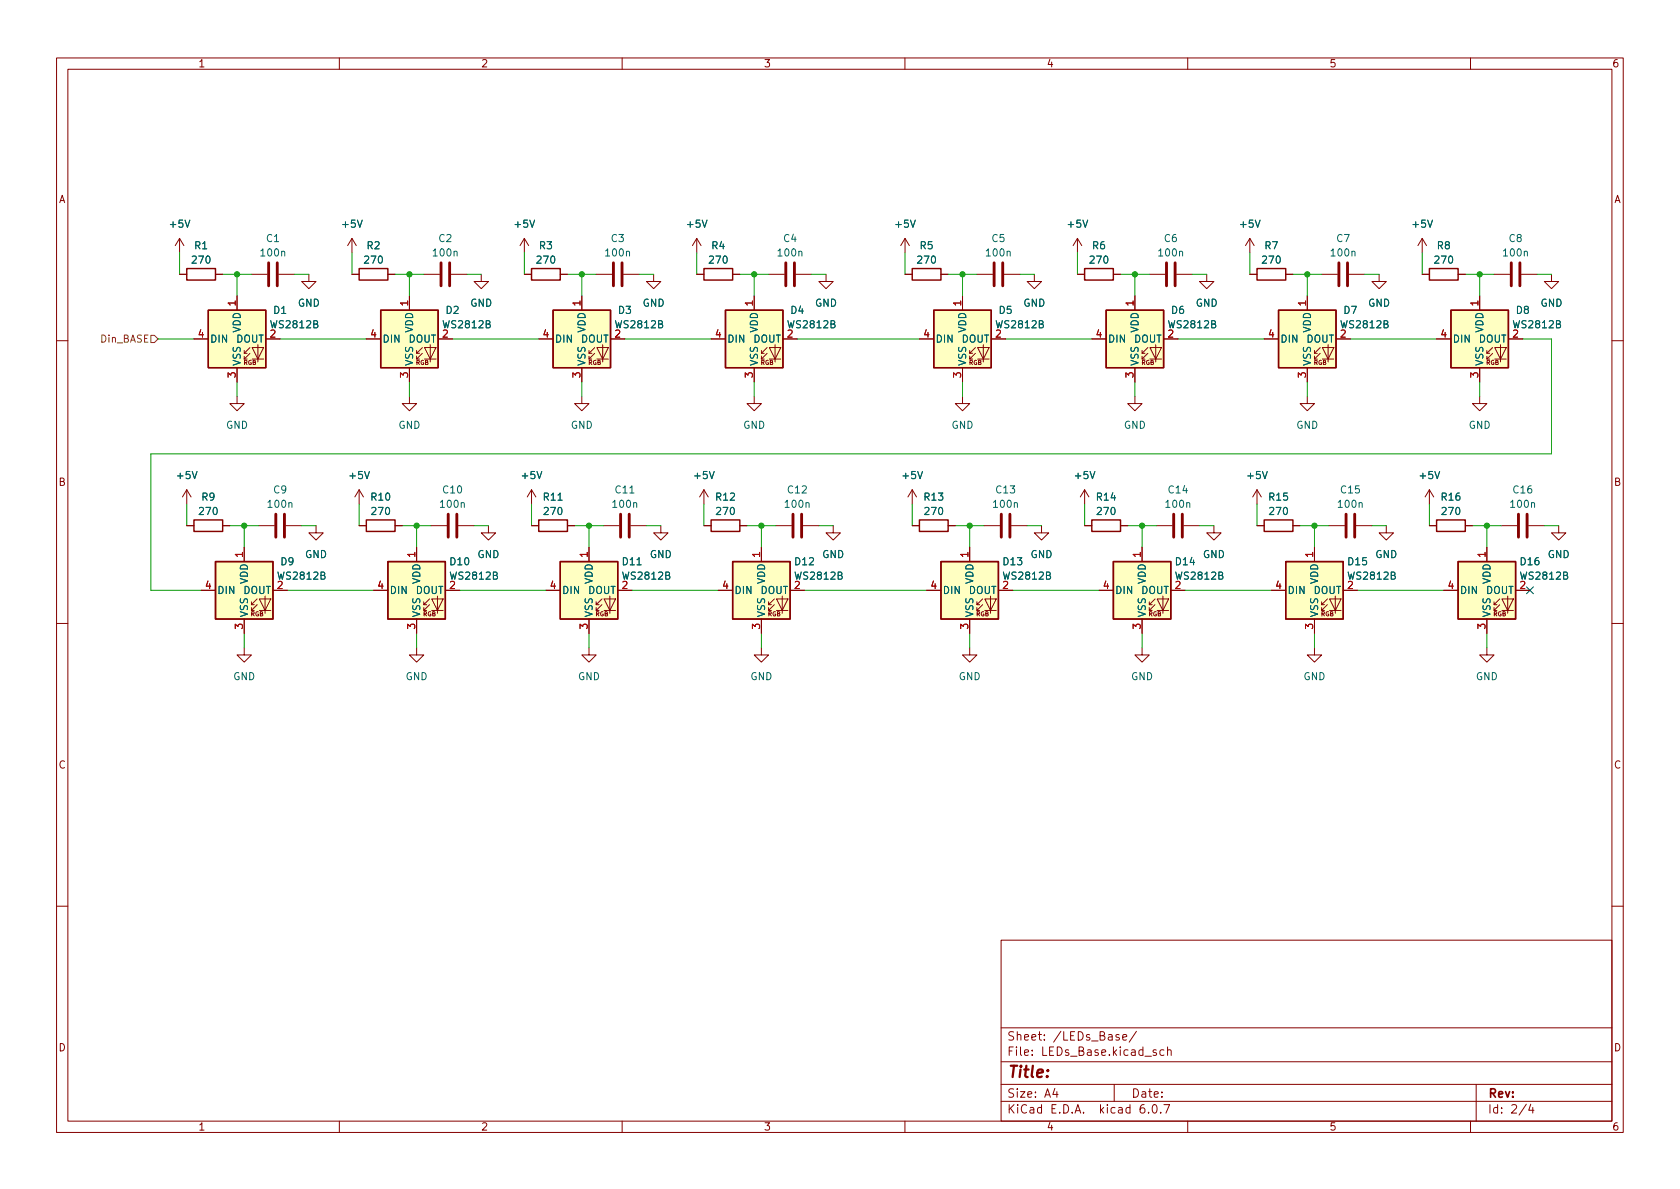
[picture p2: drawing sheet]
<svg xmlns="http://www.w3.org/2000/svg" width="297mm" height="210mm" viewBox="0 0 297 210" stroke-linecap="round" stroke-linejoin="round" font-family="sans-serif">
<g fill="none" stroke="#840000" stroke-width=".18">
<path d="M10 10.2h277v190.1h-277zM12 12.2h273v186.1h-273zM60 10.2v2M110 10.2v2M160 10.2v2M210 10.2v2M260 10.2v2M31.7 48.5h1.3M31.7 42.2l-.7 1.2M31.7 42.2v2.5M31.7 42.2l.8 1.2M34.3 59.9h2.5"/>
<path d="M38.1 48.5h1.3M41.9 52.3v2.6M44.4 48.5h2.8M47 59.9h2.5M49.3 48.5h2.8M54.6 48.5v1.3h1.3l-1.3 1.2-1.3-1.2h1.3M62.2 48.5h1.3M62.2 42.2l-.7 1.2M62.2 42.2v2.5M62.2 42.2l.8 1.2M64.8 59.9h2.5M68.6 48.5h1.2"/>
<path d="M72.4 52.3v2.6M74.9 48.5h2.8M77.5 59.9h2.5M79.8 48.5h2.7M85.1 48.5v1.3h1.3l-1.3 1.2-1.3-1.2h1.3M92.7 48.5h1.3M92.7 42.2l-.8 1.2M92.7 42.2v2.5M92.7 42.2l.8 1.2M95.2 59.9h2.6M99.1 48.5h1.2M102.9 52.3v2.6"/>
<path d="M105.4 48.5h2.8M107.9 59.9h2.6M110.2 48.5h2.8M115.6 48.5v1.3h1.2l-1.2 1.2-1.3-1.2h1.3M123.2 48.5h1.3M123.2 42.2l-.8 1.2M123.2 42.2v2.5M123.2 42.2l.8 1.2M125.7 59.9h2.6M129.5 48.5h1.3M133.3 52.3v2.6M135.9 48.5h2.8"/>
<path d="M138.4 59.9h2.6M140.7 48.5h2.8M146 48.5v1.3h1.3l-1.3 1.2-1.2-1.2h1.2M160 42.2v2.5M160 42.2l-.7 1.2M160 42.2l.8 1.2M160 48.5h1.3M162.6 59.9h2.5M166.4 48.5h1.2M170.2 52.3v2.6M172.7 48.5h2.8M175.3 59.9h2.5"/>
<path d="M177.5 48.5h2.8M182.9 48.5v1.3h1.2l-1.2 1.2-1.3-1.2h1.3M190.5 48.5h1.3M190.5 42.2l-.8 1.2M190.5 42.2v2.5M190.5 42.2l.8 1.2M193 59.9h2.6M196.8 48.5h1.3M200.7 52.3v2.6M203.2 48.5h2.8M205.7 59.9h2.6M208 48.5h2.8"/>
<path d="M213.4 48.5v1.3h1.2l-1.2 1.2-1.3-1.2h1.3M221 48.5h1.2M221 42.2l-.8 1.2M221 42.2v2.5M221 42.2l.7 1.2M223.5 59.9h2.6M227.3 48.5h1.3M231.1 52.3v2.6M233.7 48.5h2.8M236.2 59.9h2.6M238.5 48.5h2.8M243.8 48.5v1.3h1.3l-1.3 1.2-1.2-1.2h1.2"/>
<path d="M251.5 48.5h1.2M251.5 42.2l-.8 1.2M251.5 42.2v2.5M251.5 42.2l.7 1.2M254 59.9h2.5M257.8 48.5h1.3M261.6 52.3v2.6M264.2 48.5h2.8M266.7 59.9h2.5M269 48.5h2.8M274.3 48.5v1.3h1.3l-1.3 1.2-1.3-1.2h1.3M10 60.2h2"/>
<path d="M41.9 70.1v1.3h1.3l-1.3 1.2-1.3-1.2h1.3M41.9 65v2.6M43.2 62.5h.5M44.2 62.5l-1 1v-.5M44.2 61.5l-1 1v-.5M44.6 61.5h2l-1 2zM44.6 63.5h2M45.6 61v3M72.4 70.1v1.3h1.3l-1.3 1.2-1.3-1.2h1.3M72.4 65v2.6M73.7 62.5h.5M74.7 62.5l-1 1v-.5"/>
<path d="M74.7 61.5l-1 1v-.5M75.1 61.5h2l-1 2zM75.1 63.5h2M76.1 61v3M102.9 70.1v1.3h1.2l-1.2 1.2-1.3-1.2h1.3M102.9 65v2.6M104.1 62.5h.5M105.2 62.5l-1.1 1v-.5M105.2 61.5l-1.1 1v-.5M105.5 61.5h2.1l-1 2zM105.5 63.5h2.1M106.6 61v3"/>
<path d="M133.3 70.1v1.3h1.3l-1.3 1.2-1.2-1.2h1.2M133.3 65v2.6M134.6 62.5h.5M135.6 62.5l-1 1v-.5M135.6 61.5l-1 1v-.5M136 61.5h2l-1 2zM136 63.5h2M137 61v3M170.2 70.1v1.3h1.2l-1.2 1.2-1.3-1.2h1.3M170.2 65v2.6M171.4 62.5h.6M172.5 62.5l-1.1 1v-.5"/>
<path d="M172.5 61.5l-1.1 1v-.5M172.8 61.5h2.1l-1 2zM172.8 63.5h2.1M173.9 61v3M200.7 70.1v1.3h1.2l-1.2 1.2-1.3-1.2h1.3M200.7 65v2.6M201.9 62.5h.5M202.9 62.5l-1 1v-.5M202.9 61.5l-1 1v-.5M203.3 61.5h2.1l-1.1 2zM203.3 63.5h2.1M204.3 61v3"/>
<path d="M231.1 70.1v1.3h1.3l-1.3 1.2-1.2-1.2h1.2M231.1 65v2.6M232.4 62.5h.5M233.4 62.5l-1 1v-.5M233.4 61.5l-1 1v-.5M233.8 61.5h2l-1 2zM233.8 63.5h2M234.8 61v3M261.6 70.1v1.3h1.3l-1.3 1.2-1.3-1.2h1.3M261.6 65v2.6M262.9 62.5h.5M263.9 62.5l-1 1v-.5"/>
<path d="M263.9 61.5l-1 1v-.5M264.3 61.5h2l-1 2zM264.3 63.5h2M265.3 61v3M285 60.2h2M33 93h1.3M33 86.6l-.7 1.3M33 86.6v2.5M33 86.6l.8 1.3M39.4 93h1.2M43.2 96.8v2.5M45.7 93h2.8"/>
<path d="M50.5 93h2.8M55.9 93v1.2h1.2l-1.2 1.3-1.3-1.3h1.3M63.5 93h1.3M63.5 86.6l-.8 1.3M63.5 86.6v2.5M63.5 86.6l.8 1.3M69.8 93h1.3M73.7 96.8v2.5M76.2 93h2.8M81 93h2.8M86.4 93v1.2h1.2l-1.2 1.3-1.3-1.3h1.3M94 93h1.2"/>
<path d="M94 86.6l-.8 1.3M94 86.6v2.5M94 86.6l.7 1.3M100.3 93h1.3M104.1 96.8v2.5M106.7 93h2.8M111.5 93h2.8M116.8 93v1.2h1.3l-1.3 1.3-1.2-1.3h1.2M124.5 93h1.2M124.5 86.6l-.8 1.3M124.5 86.6v2.5M124.5 86.6l.7 1.3"/>
<path d="M130.8 93h1.3M134.6 96.8v2.5M137.2 93h2.8M142 93h2.8M147.3 93v1.2h1.3l-1.3 1.3-1.3-1.3h1.3M161.3 93h1.3M161.3 86.6l-.8 1.3M161.3 86.6v2.5M161.3 86.6l.8 1.3M167.6 93h1.3M171.4 96.8v2.5M174 93h2.8"/>
<path d="M178.8 93h2.8M184.1 93v1.2h1.3l-1.3 1.3-1.2-1.3h1.2M191.8 93h1.2M191.8 86.6l-.8 1.3M191.8 86.6v2.5M191.8 86.6l.7 1.3M198.1 93h1.3M201.9 96.8v2.5M204.5 93h2.8M209.3 93h2.8M214.6 93v1.2h1.3l-1.3 1.3-1.2-1.3h1.2M222.2 93h1.3"/>
<path d="M222.2 86.6l-.7 1.3M222.2 86.6v2.5M222.2 86.6l.8 1.3M228.6 93h1.3M232.4 96.8v2.5M234.9 93h2.8M239.8 93h2.8M245.1 93v1.2h1.3l-1.3 1.3-1.3-1.3h1.3M252.7 93h1.3M252.7 86.6l-.7 1.3M252.7 86.6v2.5M252.7 86.6l.8 1.3"/>
<path d="M259.1 93h1.2M262.9 96.8v2.5M265.4 93h2.8M270.3 93h2.7M275.6 93v1.2h1.3l-1.3 1.3-1.3-1.3h1.3M10 110.2h2M35.6 104.4h2.5M43.2 114.5v1.3h1.2l-1.2 1.3-1.3-1.3h1.3M43.2 109.5v2.5M44.4 106.9h.6M45.5 106.9l-1.1 1v-.5M45.5 105.9l-1.1 1v-.5"/>
<path d="M45.8 105.9h2.1l-1 2zM45.8 107.9h2.1M46.9 105.4v3.1M48.3 104.4h2.5M66 104.4h2.6M73.7 114.5v1.3h1.2l-1.2 1.3-1.3-1.3h1.3M73.7 109.5v2.5M74.9 106.9h.5M75.9 106.9l-1 1v-.5M75.9 105.9l-1 1v-.5M76.3 105.9h2.1l-1.1 2zM76.3 107.9h2.1"/>
<path d="M77.3 105.4v3.1M78.7 104.4h2.6M96.5 104.4h2.6M104.1 114.5v1.3h1.3l-1.3 1.3-1.2-1.3h1.2M104.1 109.5v2.5M105.4 106.9h.5M106.4 106.9l-1 1v-.5M106.4 105.9l-1 1v-.5M106.8 105.9h2l-1 2zM106.8 107.9h2M107.8 105.4v3.1M109.2 104.4h2.6"/>
<path d="M127 104.4h2.5M134.6 114.5v1.3h1.3l-1.3 1.3-1.3-1.3h1.3M134.6 109.5v2.5M135.9 106.9h.5M136.9 106.9l-1 1v-.5M136.9 105.9l-1 1v-.5M137.3 105.9h2l-1 2zM137.3 107.9h2M138.3 105.4v3.1M139.7 104.4h2.5M163.8 104.4h2.6M171.4 114.5v1.3h1.3l-1.3 1.3-1.2-1.3h1.2"/>
<path d="M171.4 109.5v2.5M172.7 106.9h.5M173.7 106.9l-1 1v-.5M173.7 105.9l-1 1v-.5M174.1 105.9h2l-1 2zM174.1 107.9h2M175.1 105.4v3.1M176.5 104.4h2.6M194.3 104.4h2.5M201.9 114.5v1.3h1.3l-1.3 1.3-1.2-1.3h1.2M201.9 109.5v2.5M203.2 106.9h.5"/>
<path d="M204.2 106.9l-1 1v-.5M204.2 105.9l-1 1v-.5M204.6 105.9h2l-1 2zM204.6 107.9h2M205.6 105.4v3.1M207 104.4h2.5M224.8 104.4h2.5M232.4 114.5v1.3h1.3l-1.3 1.3-1.3-1.3h1.3M232.4 109.5v2.5M233.7 106.9h.5M234.7 106.9l-1 1v-.5M234.7 105.9l-1 1v-.5"/>
<path d="M235.1 105.9h2l-1 2zM235.1 107.9h2M236.1 105.4v3.1M237.5 104.4h2.5M255.3 104.4h2.5M262.9 114.5v1.3h1.3l-1.3 1.3-1.3-1.3h1.3M262.9 109.5v2.5M264.2 106.9h.5M265.2 106.9l-1 1v-.5M265.2 105.9l-1 1v-.5M265.6 105.9h2l-1 2zM265.6 107.9h2"/>
<path d="M266.6 105.4v3.1M268 104.4h2.5M285 110.2h2M10 160.2h2M177 166.3h108v32h-108zM285 160.2h2M60 198.3v2M110 198.3v2M160 198.3v2M177 194.8h108M177 191.8h108M177 187.8h108"/>
<path d="M177 181.8h108M186.5 192.5l-.4 1h1M186.9 193v1M197 191.8v3M197.9 183l-.4-.1-.2 .2 .1 .3 .5 .1v.4h-.6M198.5 183.4l.7-.1-.1-.3-.4-.1-.2 .2 .1 .8h.5M200.9 182.4l-1.3 1.9M202.3 195.3a.59 .59 0 0 0-.7 .7v.5l.1 .3h.4l.3-.1v-.5l-.1-.2-.4-.1-.3 .3M203.1 196.7v.1M203.9 195.4l.2-.1a.81 .81 0 0 1 .6 .7 .81 .81 0 0 1-.3 .8h-.2a.81 .81 0 0 1-.6-.6 .81 .81 0 0 1 .3-.8zM204.4 185.7l-.3-.1-.2 .2v.3l.5 .1v.4h-.5M205.2 196.7v.1"/>
<path d="M205.8 195.3h1l-.7 1.5M205.8 185.7l-.4-.1-.3 .3v.4l.1 .3h.6M206.4 185.8l.2-.2 .4 .1 .1 .9M206.4 185.1v1.5M210 198.3v2M260 198.3v2M261 191.8v6.5M269.9 195.3l-1.3 1.9M270.6 195.3l-.3 1h.9M271 195.8v1"/>
</g>
<g fill="none" stroke="#840000" stroke-width=".51">
<path d="M47.5 46.5v4M49 46.5v4M78 46.5v4M79.5 46.5v4M108.5 46.5v4M110 46.5v4M138.9 46.5v4M140.5 46.5v4M175.8 46.5v4M177.3 46.5v4M206.2 46.5v4M207.8 46.5v4"/>
<path d="M236.7 46.5v4M238.3 46.5v4M267.2 46.5v4M268.7 46.5v4M48.8 90.9v4.1M50.3 90.9v4.1M79.2 90.9v4.1M80.8 90.9v4.1M109.7 90.9v4.1M111.3 90.9v4.1M140.2 90.9v4.1M141.7 90.9v4.1"/>
<path d="M177 90.9v4.1M178.6 90.9v4.1M207.5 90.9v4.1M209 90.9v4.1M238 90.9v4.1M239.5 90.9v4.1M268.5 90.9v4.1M270 90.9v4.1"/>
</g>
<g fill="none" stroke="#840000" stroke-width=".25">
<path d="M33 47.5h5.1v2h-5.1zM36.8 54.9h10.2v10.1h-10.2zM63.5 47.5h5.1v2h-5.1zM67.3 54.9h10.2v10.1h-10.2zM94 47.5h5.1v2h-5.1zM97.8 54.9h10.1v10.1h-10.1zM124.5 47.5h5v2h-5zM128.3 54.9h10.1v10.1h-10.1zM161.3 47.5h5.1v2h-5.1zM165.1 54.9h10.2v10.1h-10.2zM191.8 47.5h5v2h-5zM195.6 54.9h10.1v10.1h-10.1z"/>
<path d="M222.2 47.5h5.1v2h-5.1zM226.1 54.9h10.1v10.1h-10.1zM252.7 47.5h5.1v2h-5.1zM256.5 54.9h10.2v10.1h-10.2zM34.3 91.9h5.1v2.1h-5.1zM38.1 99.3h10.2v10.2h-10.2zM64.8 91.9h5v2.1h-5zM68.6 99.3h10.1v10.2h-10.1zM95.2 91.9h5.1v2.1h-5.1zM99.1 99.3h10.1v10.2h-10.1zM125.7 91.9h5.1v2.1h-5.1zM129.5 99.3h10.2v10.2h-10.2z"/>
<path d="M162.6 91.9h5v2.1h-5zM166.4 99.3h10.1v10.2h-10.1zM193 91.9h5.1v2.1h-5.1zM196.8 99.3h10.2v10.2h-10.2zM223.5 91.9h5.1v2.1h-5.1zM227.3 99.3h10.2v10.2h-10.2zM254 91.9h5.1v2.1h-5.1zM257.8 99.3h10.2v10.2h-10.2z"/>
</g>
<g fill="#ffffc2" stroke="#ffffc2" stroke-width=".18">
<path d="M97.8 54.9h10.1v10.1h-10.1z"/>
<path d="M227.3 99.3h10.2v10.2h-10.2z"/>
<path d="M68.6 99.3h10.1v10.2h-10.1z"/>
<path d="M38.1 99.3h10.2v10.2h-10.2z"/>
<path d="M256.5 54.9h10.2v10.1h-10.2z"/>
<path d="M226.1 54.9h10.1v10.1h-10.1z"/>
<path d="M195.6 54.9h10.1v10.1h-10.1z"/>
<path d="M128.3 54.9h10.1v10.1h-10.1z"/>
<path d="M196.8 99.3h10.2v10.2h-10.2z"/>
<path d="M257.8 99.3h10.2v10.2h-10.2z"/>
<path d="M129.5 99.3h10.2v10.2h-10.2z"/>
<path d="M67.3 54.9h10.2v10.1h-10.2z"/>
<path d="M36.8 54.9h10.2v10.1h-10.2z"/>
<path d="M165.1 54.9h10.2v10.1h-10.2z"/>
<path d="M166.4 99.3h10.1v10.2h-10.1z"/>
<path d="M99.1 99.3h10.1v10.2h-10.1z"/>
</g>
<path d="M26.7 59.3h.6l.6 .6-.6 .7h-.6z" fill="none" stroke="#725600" stroke-width=".18"/>
<g fill="none" stroke="#009600" stroke-width=".18">
<path d="M27.9 59.9h6.4M31.7 44.7v3.8M39.4 48.5h5M41.9 48.5v3.8M49.5 59.9h15.3M52.1 48.5h2.5M62.2 44.7v3.8M69.8 48.5h5.1M72.4 48.5v3.8M80 59.9h15.2M82.5 48.5h2.6M92.7 44.7v3.8"/>
<path d="M100.3 48.5h5.1M102.9 48.5v3.8M110.5 59.9h15.2M113 48.5h2.6M123.2 44.7v3.8M130.8 48.5h5.1M133.3 48.5v3.8M141 59.9h21.6M143.5 48.5h2.5M160 44.7v3.8M167.6 48.5h5.1M170.2 48.5v3.8"/>
<path d="M177.8 59.9h15.2M180.3 48.5h2.6M190.5 44.7v3.8M198.1 48.5h5.1M200.7 48.5v3.8M208.3 59.9h15.2M210.8 48.5h2.6M221 44.7v3.8M228.6 48.5h5.1M231.1 48.5v3.8M238.8 59.9h15.2M241.3 48.5h2.5"/>
<path d="M251.5 44.7v3.8M259.1 48.5h5.1M261.6 48.5v3.8M269.2 59.9h5.1v20.4h-247.6v24.1h8.9M271.8 48.5h2.5M41.9 67.6v2.5M72.4 67.6v2.5M102.9 67.6v2.5M133.3 67.6v2.5M170.2 67.6v2.5M200.7 67.6v2.5M231.1 67.6v2.5"/>
<path d="M261.6 67.6v2.5M33 89.1v3.9M40.6 93h5.1M43.2 93v3.8M53.3 93h2.6M63.5 89.1v3.9M71.1 93h5.1M73.7 93v3.8M83.8 93h2.6M94 89.1v3.9M101.6 93h5.1M104.1 93v3.8"/>
<path d="M114.3 93h2.5M124.5 89.1v3.9M132.1 93h5.1M134.6 93v3.8M144.8 93h2.5M161.3 89.1v3.9M168.9 93h5.1M171.4 93v3.8M181.6 93h2.5M191.8 89.1v3.9M199.4 93h5.1M201.9 93v3.8"/>
<path d="M212.1 93h2.5M222.2 89.1v3.9M229.9 93h5M232.4 93v3.8M242.6 93h2.5M252.7 89.1v3.9M260.3 93h5.1M262.9 93v3.8M273 93h2.6M43.2 112v2.5M50.8 104.4h15.2M73.7 112v2.5"/>
<path d="M81.3 104.4h15.2M104.1 112v2.5M111.8 104.4h15.2M134.6 112v2.5M142.2 104.4h21.6M171.4 112v2.5M179.1 104.4h15.2M201.9 112v2.5M209.5 104.4h15.3M232.4 112v2.5M240 104.4h15.3M262.9 112v2.5"/>
</g>
<path d="M269.9 103.8l1.2 1.2M271.1 103.8l-1.2 1.2" fill="none" stroke="#000084" stroke-width=".18"/>
<g fill="#009600" stroke="#009600" stroke-width=".18">
<circle cx="134.6" cy="93" r=".46"/>
<circle cx="41.9" cy="48.5" r=".46"/>
<circle cx="72.4" cy="48.5" r=".46"/>
<circle cx="73.7" cy="93" r=".46"/>
<circle cx="43.2" cy="93" r=".46"/>
<circle cx="104.1" cy="93" r=".46"/>
<circle cx="133.3" cy="48.5" r=".46"/>
<circle cx="102.9" cy="48.5" r=".46"/>
<circle cx="232.4" cy="93" r=".46"/>
<circle cx="262.9" cy="93" r=".46"/>
<circle cx="201.9" cy="93" r=".46"/>
<circle cx="170.2" cy="48.5" r=".46"/>
<circle cx="171.4" cy="93" r=".46"/>
<circle cx="200.7" cy="48.5" r=".46"/>
<circle cx="231.1" cy="48.5" r=".46"/>
<circle cx="261.6" cy="48.5" r=".46"/>
</g>
<text font-size="2.8" fill="#840000" x="178" y="190.6">Title:</text>
<g font-size="2.1" fill="#840000">
<text x="178" y="184">Sheet: /LEDs_Base/</text>
<text x="178" y="186.7">File: LEDs_Base.kicad_sch</text>
<text x="178" y="196.9">KiCad E.D.A. kicad 6.0.7</text>
<text x="178" y="194.1">Size: A4</text>
<text x="200" y="194.1">Date:</text>
<text x="263" y="194.1">Rev:</text>
<text x="263" y="196.9">Id: 2/4</text>
</g>
<g font-size="1.8" fill="#840000">
<text x="35" y="11.9">1</text>
<text x="85" y="11.9">2</text>
<text x="135" y="11.9">3</text>
<text x="185" y="11.9">4</text>
<text x="235" y="11.9">5</text>
<text x="285" y="11.9">6</text>
<text x="10.3" y="35.9">A</text>
<text x="285.3" y="35.9">A</text>
<text x="10.3" y="85.9">B</text>
<text x="285.3" y="85.9">B</text>
<text x="10.3" y="135.9">C</text>
<text x="285.3" y="135.9">C</text>
<text x="10.3" y="185.9">D</text>
<text x="285.3" y="185.9">D</text>
<text x="35" y="199.9">1</text>
<text x="85" y="199.9">2</text>
<text x="135" y="199.9">3</text>
<text x="185" y="199.9">4</text>
<text x="235" y="199.9">5</text>
<text x="285" y="199.9">6</text>
</g>
<g font-size="1.8" fill="#006464">
<text x="30.2" y="40.3">+5V</text>
<text x="60.6" y="40.3">+5V</text>
<text x="91.1" y="40.3">+5V</text>
<text x="121.6" y="40.3">+5V</text>
<text x="158.4" y="40.3">+5V</text>
<text x="188.9" y="40.3">+5V</text>
<text x="219.4" y="40.3">+5V</text>
<text x="249.9" y="40.3">+5V</text>
<text x="34.1" y="46.6">270</text>
<text x="34.4" y="44.1">R1</text>
<text x="46.2" y="45.3">100n</text>
<text x="47.1" y="42.8">C1</text>
<text x="64.6" y="46.6">270</text>
<text x="64.9" y="44.1">R2</text>
<text x="76.7" y="45.3">100n</text>
<text x="77.6" y="42.8">C2</text>
<text x="95" y="46.6">270</text>
<text x="95.4" y="44.1">R3</text>
<text x="107.2" y="45.3">100n</text>
<text x="108.1" y="42.8">C3</text>
<text x="125.5" y="46.6">270</text>
<text x="125.9" y="44.1">R4</text>
<text x="137.7" y="45.3">100n</text>
<text x="138.6" y="42.8">C4</text>
<text x="162.4" y="46.6">270</text>
<text x="162.7" y="44.1">R5</text>
<text x="174.5" y="45.3">100n</text>
<text x="175.4" y="42.8">C5</text>
<text x="192.8" y="46.6">270</text>
<text x="193.2" y="44.1">R6</text>
<text x="205" y="45.3">100n</text>
<text x="205.9" y="42.8">C6</text>
<text x="223.3" y="46.6">270</text>
<text x="223.7" y="44.1">R7</text>
<text x="235.5" y="45.3">100n</text>
<text x="236.4" y="42.8">C7</text>
<text x="253.8" y="46.6">270</text>
<text x="254.1" y="44.1">R8</text>
<text x="266" y="45.3">100n</text>
<text x="266.8" y="42.8">C8</text>
<text x="42.5" y="58.8" transform="rotate(-90 42.5 58.8)">VDD</text>
<text x="48" y="58">WS2812B</text>
<text x="48.4" y="55.5">D1</text>
<text x="52.6" y="54.2">GND</text>
<text x="73" y="58.8" transform="rotate(-90 73 58.8)">VDD</text>
<text x="78.5" y="58">WS2812B</text>
<text x="78.9" y="55.5">D2</text>
<text x="83.1" y="54.2">GND</text>
<text x="103.5" y="58.8" transform="rotate(-90 103.5 58.8)">VDD</text>
<text x="109" y="58">WS2812B</text>
<text x="109.4" y="55.5">D3</text>
<text x="113.6" y="54.2">GND</text>
<text x="134" y="58.8" transform="rotate(-90 134 58.8)">VDD</text>
<text x="139.5" y="58">WS2812B</text>
<text x="139.8" y="55.5">D4</text>
<text x="144.1" y="54.2">GND</text>
<text x="170.8" y="58.8" transform="rotate(-90 170.8 58.8)">VDD</text>
<text x="176.3" y="58">WS2812B</text>
<text x="176.7" y="55.5">D5</text>
<text x="180.9" y="54.2">GND</text>
<text x="201.3" y="58.8" transform="rotate(-90 201.3 58.8)">VDD</text>
<text x="206.8" y="58">WS2812B</text>
<text x="207.1" y="55.5">D6</text>
<text x="211.4" y="54.2">GND</text>
<text x="231.8" y="58.8" transform="rotate(-90 231.8 58.8)">VDD</text>
<text x="237.3" y="58">WS2812B</text>
<text x="237.6" y="55.5">D7</text>
<text x="241.9" y="54.2">GND</text>
<text x="262.3" y="58.8" transform="rotate(-90 262.3 58.8)">VDD</text>
<text x="267.7" y="58">WS2812B</text>
<text x="268.1" y="55.5">D8</text>
<text x="272.4" y="54.2">GND</text>
<text x="37.1" y="60.6">DIN</text>
<text x="41.7" y="60.6">DOUT</text>
<text x="42.5" y="64.8" transform="rotate(-90 42.5 64.8)">VSS</text>
<text x="67.6" y="60.6">DIN</text>
<text x="72.2" y="60.6">DOUT</text>
<text x="73" y="64.8" transform="rotate(-90 73 64.8)">VSS</text>
<text x="98" y="60.6">DIN</text>
<text x="102.7" y="60.6">DOUT</text>
<text x="103.5" y="64.8" transform="rotate(-90 103.5 64.8)">VSS</text>
<text x="128.5" y="60.6">DIN</text>
<text x="133.2" y="60.6">DOUT</text>
<text x="134" y="64.8" transform="rotate(-90 134 64.8)">VSS</text>
<text x="165.4" y="60.6">DIN</text>
<text x="170" y="60.6">DOUT</text>
<text x="170.8" y="64.8" transform="rotate(-90 170.8 64.8)">VSS</text>
<text x="195.8" y="60.6">DIN</text>
<text x="200.5" y="60.6">DOUT</text>
<text x="201.3" y="64.8" transform="rotate(-90 201.3 64.8)">VSS</text>
<text x="226.3" y="60.6">DIN</text>
<text x="231" y="60.6">DOUT</text>
<text x="231.8" y="64.8" transform="rotate(-90 231.8 64.8)">VSS</text>
<text x="256.8" y="60.6">DIN</text>
<text x="261.4" y="60.6">DOUT</text>
<text x="262.3" y="64.8" transform="rotate(-90 262.3 64.8)">VSS</text>
<text x="39.9" y="75.8">GND</text>
<text x="70.4" y="75.8">GND</text>
<text x="100.9" y="75.8">GND</text>
<text x="131.4" y="75.8">GND</text>
<text x="168.2" y="75.8">GND</text>
<text x="198.7" y="75.8">GND</text>
<text x="229.2" y="75.8">GND</text>
<text x="259.7" y="75.8">GND</text>
<text x="31.4" y="84.7">+5V</text>
<text x="35.7" y="88.5">R9</text>
<text x="47.5" y="89.8">100n</text>
<text x="48.4" y="87.2">C9</text>
<text x="61.9" y="84.7">+5V</text>
<text x="65.7" y="88.5">R10</text>
<text x="78" y="89.8">100n</text>
<text x="78.4" y="87.2">C10</text>
<text x="92.4" y="84.7">+5V</text>
<text x="96.2" y="88.5">R11</text>
<text x="108.5" y="89.8">100n</text>
<text x="108.9" y="87.2">C11</text>
<text x="122.9" y="84.7">+5V</text>
<text x="126.6" y="88.5">R12</text>
<text x="139" y="89.8">100n</text>
<text x="139.3" y="87.2">C12</text>
<text x="159.7" y="84.7">+5V</text>
<text x="163.5" y="88.5">R13</text>
<text x="175.8" y="89.8">100n</text>
<text x="176.2" y="87.2">C13</text>
<text x="190.2" y="84.7">+5V</text>
<text x="194" y="88.5">R14</text>
<text x="206.3" y="89.8">100n</text>
<text x="206.7" y="87.2">C14</text>
<text x="220.7" y="84.7">+5V</text>
<text x="224.4" y="88.5">R15</text>
<text x="236.7" y="89.8">100n</text>
<text x="237.1" y="87.2">C15</text>
<text x="251.1" y="84.7">+5V</text>
<text x="254.9" y="88.5">R16</text>
<text x="267.2" y="89.8">100n</text>
<text x="267.6" y="87.2">C16</text>
<text x="35.4" y="91.1">270</text>
<text x="65.8" y="91.1">270</text>
<text x="96.3" y="91.1">270</text>
<text x="126.8" y="91.1">270</text>
<text x="163.6" y="91.1">270</text>
<text x="194.1" y="91.1">270</text>
<text x="224.6" y="91.1">270</text>
<text x="255.1" y="91.1">270</text>
<text x="49.7" y="99.9">D9</text>
<text x="53.9" y="98.7">GND</text>
<text x="79.7" y="99.9">D10</text>
<text x="84.4" y="98.7">GND</text>
<text x="110.1" y="99.9">D11</text>
<text x="114.9" y="98.7">GND</text>
<text x="140.6" y="99.9">D12</text>
<text x="145.4" y="98.7">GND</text>
<text x="177.4" y="99.9">D13</text>
<text x="182.2" y="98.7">GND</text>
<text x="207.9" y="99.9">D14</text>
<text x="212.7" y="98.7">GND</text>
<text x="238.4" y="99.9">D15</text>
<text x="243.1" y="98.7">GND</text>
<text x="268.9" y="99.9">D16</text>
<text x="273.6" y="98.7">GND</text>
<text x="38.4" y="105">DIN</text>
<text x="43" y="105">DOUT</text>
<text x="43.8" y="103.3" transform="rotate(-90 43.8 103.3)">VDD</text>
<text x="49.3" y="102.5">WS2812B</text>
<text x="68.8" y="105">DIN</text>
<text x="73.5" y="105">DOUT</text>
<text x="74.3" y="103.3" transform="rotate(-90 74.3 103.3)">VDD</text>
<text x="79.8" y="102.5">WS2812B</text>
<text x="99.3" y="105">DIN</text>
<text x="104" y="105">DOUT</text>
<text x="104.8" y="103.3" transform="rotate(-90 104.8 103.3)">VDD</text>
<text x="110.3" y="102.5">WS2812B</text>
<text x="129.8" y="105">DIN</text>
<text x="134.4" y="105">DOUT</text>
<text x="135.3" y="103.3" transform="rotate(-90 135.3 103.3)">VDD</text>
<text x="140.7" y="102.5">WS2812B</text>
<text x="166.6" y="105">DIN</text>
<text x="171.3" y="105">DOUT</text>
<text x="172.1" y="103.3" transform="rotate(-90 172.1 103.3)">VDD</text>
<text x="177.6" y="102.5">WS2812B</text>
<text x="197.1" y="105">DIN</text>
<text x="201.7" y="105">DOUT</text>
<text x="202.6" y="103.3" transform="rotate(-90 202.6 103.3)">VDD</text>
<text x="208.1" y="102.5">WS2812B</text>
<text x="227.6" y="105">DIN</text>
<text x="232.2" y="105">DOUT</text>
<text x="233" y="103.3" transform="rotate(-90 233 103.3)">VDD</text>
<text x="238.5" y="102.5">WS2812B</text>
<text x="258.1" y="105">DIN</text>
<text x="262.7" y="105">DOUT</text>
<text x="263.5" y="103.3" transform="rotate(-90 263.5 103.3)">VDD</text>
<text x="269" y="102.5">WS2812B</text>
<text x="43.8" y="109.2" transform="rotate(-90 43.8 109.2)">VSS</text>
<text x="74.3" y="109.2" transform="rotate(-90 74.3 109.2)">VSS</text>
<text x="104.8" y="109.2" transform="rotate(-90 104.8 109.2)">VSS</text>
<text x="135.3" y="109.2" transform="rotate(-90 135.3 109.2)">VSS</text>
<text x="172.1" y="109.2" transform="rotate(-90 172.1 109.2)">VSS</text>
<text x="202.6" y="109.2" transform="rotate(-90 202.6 109.2)">VSS</text>
<text x="233" y="109.2" transform="rotate(-90 233 109.2)">VSS</text>
<text x="263.5" y="109.2" transform="rotate(-90 263.5 109.2)">VSS</text>
<text x="41.2" y="120.3">GND</text>
<text x="71.7" y="120.3">GND</text>
<text x="102.2" y="120.3">GND</text>
<text x="132.7" y="120.3">GND</text>
<text x="169.5" y="120.3">GND</text>
<text x="200" y="120.3">GND</text>
<text x="230.4" y="120.3">GND</text>
<text x="260.9" y="120.3">GND</text>
</g>
<g font-size="1.8" fill="#a90000">
<text x="35.1" y="59.7">4</text>
<text x="41.7" y="54.1" transform="rotate(-90 41.7 54.1)">1</text>
<text x="47.8" y="59.7">2</text>
<text x="65.5" y="59.7">4</text>
<text x="72.1" y="54.1" transform="rotate(-90 72.1 54.1)">1</text>
<text x="78.2" y="59.7">2</text>
<text x="96" y="59.7">4</text>
<text x="102.6" y="54.1" transform="rotate(-90 102.6 54.1)">1</text>
<text x="108.7" y="59.7">2</text>
<text x="126.5" y="59.7">4</text>
<text x="133.1" y="54.1" transform="rotate(-90 133.1 54.1)">1</text>
<text x="139.2" y="59.7">2</text>
<text x="163.3" y="59.7">4</text>
<text x="169.9" y="54.1" transform="rotate(-90 169.9 54.1)">1</text>
<text x="176" y="59.7">2</text>
<text x="193.8" y="59.7">4</text>
<text x="200.4" y="54.1" transform="rotate(-90 200.4 54.1)">1</text>
<text x="206.5" y="59.7">2</text>
<text x="224.3" y="59.7">4</text>
<text x="230.9" y="54.1" transform="rotate(-90 230.9 54.1)">1</text>
<text x="237" y="59.7">2</text>
<text x="254.8" y="59.7">4</text>
<text x="261.4" y="54.1" transform="rotate(-90 261.4 54.1)">1</text>
<text x="267.5" y="59.7">2</text>
<text x="41.7" y="66.8" transform="rotate(-90 41.7 66.8)">3</text>
<text x="72.1" y="66.8" transform="rotate(-90 72.1 66.8)">3</text>
<text x="102.6" y="66.8" transform="rotate(-90 102.6 66.8)">3</text>
<text x="133.1" y="66.8" transform="rotate(-90 133.1 66.8)">3</text>
<text x="169.9" y="66.8" transform="rotate(-90 169.9 66.8)">3</text>
<text x="200.4" y="66.8" transform="rotate(-90 200.4 66.8)">3</text>
<text x="230.9" y="66.8" transform="rotate(-90 230.9 66.8)">3</text>
<text x="261.4" y="66.8" transform="rotate(-90 261.4 66.8)">3</text>
<text x="42.9" y="98.5" transform="rotate(-90 42.9 98.5)">1</text>
<text x="73.4" y="98.5" transform="rotate(-90 73.4 98.5)">1</text>
<text x="103.9" y="98.5" transform="rotate(-90 103.9 98.5)">1</text>
<text x="134.4" y="98.5" transform="rotate(-90 134.4 98.5)">1</text>
<text x="171.2" y="98.5" transform="rotate(-90 171.2 98.5)">1</text>
<text x="201.7" y="98.5" transform="rotate(-90 201.7 98.5)">1</text>
<text x="232.2" y="98.5" transform="rotate(-90 232.2 98.5)">1</text>
<text x="262.6" y="98.5" transform="rotate(-90 262.6 98.5)">1</text>
<text x="36.3" y="104.1">4</text>
<text x="49" y="104.1">2</text>
<text x="66.8" y="104.1">4</text>
<text x="79.5" y="104.1">2</text>
<text x="97.3" y="104.1">4</text>
<text x="110" y="104.1">2</text>
<text x="127.8" y="104.1">4</text>
<text x="140.5" y="104.1">2</text>
<text x="164.6" y="104.1">4</text>
<text x="177.3" y="104.1">2</text>
<text x="195.1" y="104.1">4</text>
<text x="207.8" y="104.1">2</text>
<text x="225.6" y="104.1">4</text>
<text x="238.3" y="104.1">2</text>
<text x="256" y="104.1">4</text>
<text x="268.7" y="104.1">2</text>
<text x="42.9" y="111.2" transform="rotate(-90 42.9 111.2)">3</text>
<text x="73.4" y="111.2" transform="rotate(-90 73.4 111.2)">3</text>
<text x="103.9" y="111.2" transform="rotate(-90 103.9 111.2)">3</text>
<text x="134.4" y="111.2" transform="rotate(-90 134.4 111.2)">3</text>
<text x="171.2" y="111.2" transform="rotate(-90 171.2 111.2)">3</text>
<text x="201.7" y="111.2" transform="rotate(-90 201.7 111.2)">3</text>
<text x="232.2" y="111.2" transform="rotate(-90 232.2 111.2)">3</text>
<text x="262.6" y="111.2" transform="rotate(-90 262.6 111.2)">3</text>
</g>
<text font-size="1.8" fill="#725600" x="17.7" y="60.6">Din_BASE</text>
<g font-size="1.1" fill="#840000">
<text x="43" y="64.5">RGB</text>
<text x="73.5" y="64.5">RGB</text>
<text x="104" y="64.5">RGB</text>
<text x="134.5" y="64.5">RGB</text>
<text x="171.3" y="64.5">RGB</text>
<text x="201.8" y="64.5">RGB</text>
<text x="232.2" y="64.5">RGB</text>
<text x="262.7" y="64.5">RGB</text>
<text x="44.3" y="109">RGB</text>
<text x="74.8" y="109">RGB</text>
<text x="105.2" y="109">RGB</text>
<text x="135.7" y="109">RGB</text>
<text x="172.6" y="109">RGB</text>
<text x="203" y="109">RGB</text>
<text x="233.5" y="109">RGB</text>
<text x="264" y="109">RGB</text>
</g>
</svg>
